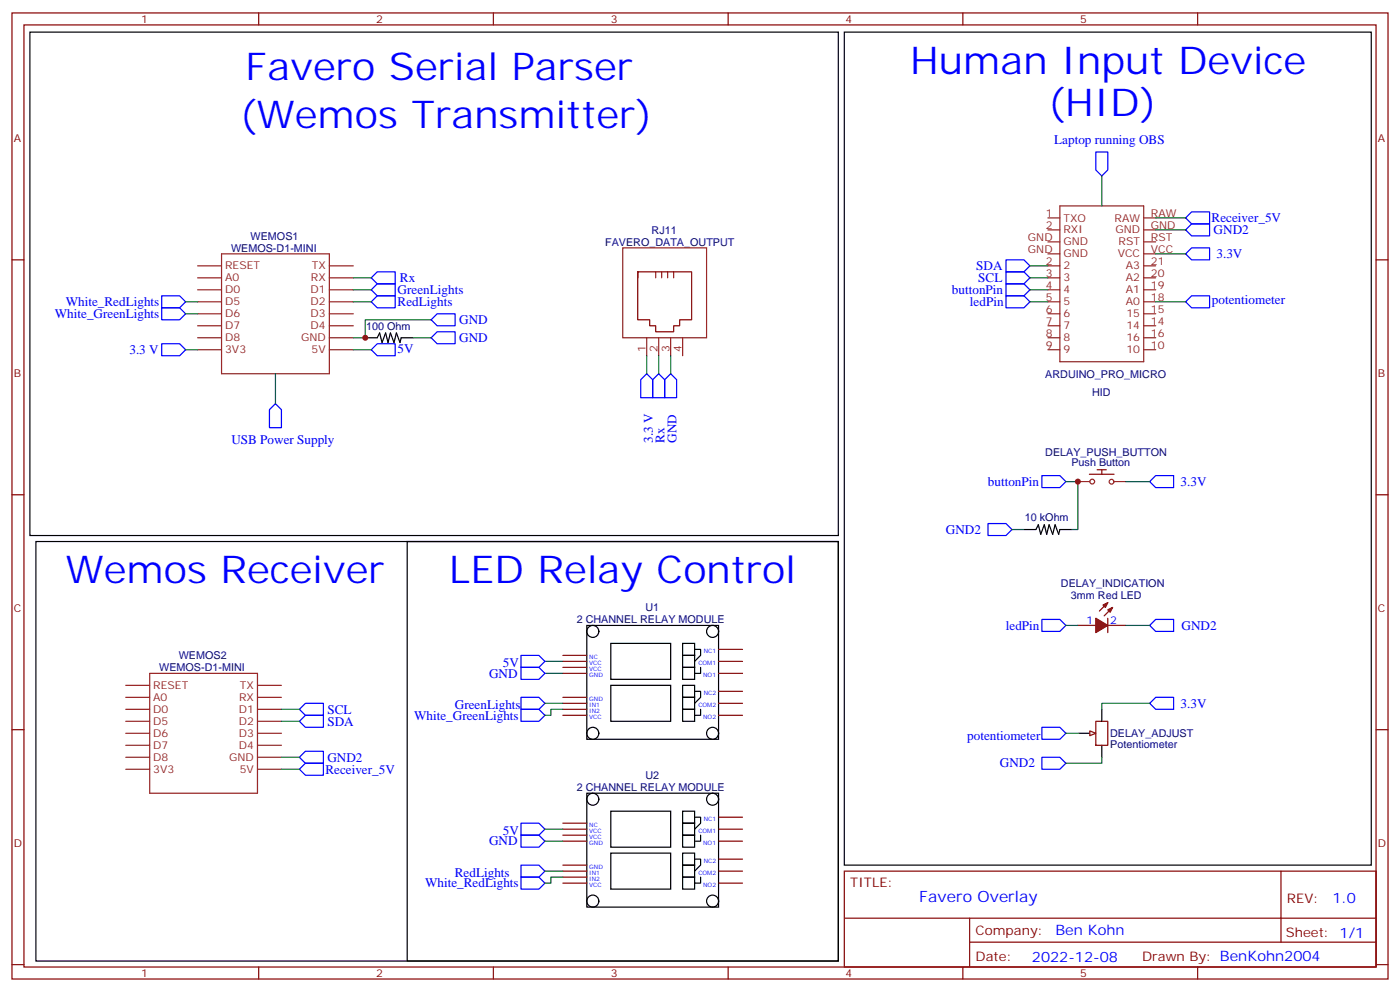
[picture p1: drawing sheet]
<svg xmlns="http://www.w3.org/2000/svg" width="412mm" height="292mm" viewBox="0 0 412 292" stroke-linecap="round" stroke-linejoin="round" font-family="sans-serif">
<g fill="none" stroke="#870000" stroke-width=".35">
<path d="M3.5 3.8h405.4v284.3h-405.4zM7.1 7.3h398.2v277.3h-398.2zM76.2 3.8v3.5M145.3 3.8v3.5M214.5 3.8v3.5M283.6 3.8v3.5M352.8 3.8v3.5M3.5 76.5h3.6M405.3 76.5h3.6M187.9 80h15.8v14.1h-3.5v1.8h-1.8v1.7h-5.3v-1.7h-1.7v-1.8h-3.5v-14.1v1.8M3.5 145.6h3.6M405.3 145.6h3.6"/>
<path d="M326.3 177.4l-2.5 2.4M327.7 178.8l-2.4 2.5M317.5 184.1h5.3M326.3 184.1h5.3M326.3 182v4.2M3.5 214.8h3.6M322.8 212.3h3.5v7.1h-3.5zM405.3 214.8h3.6M248.7 256.4h156.6v28.2h-156.6zM377.3 256.4v20.9M248.7 270.2h156.5M285.6 277.3h119.6"/>
<path d="M285.6 270.2v14.2M3.5 283.9h3.6M76.2 284.6v3.5M145.3 284.6v3.5M214.5 284.6v3.5M283.6 284.6v3.5M352.8 284.6v3.5M405.3 283.9h3.6"/>
</g>
<path d="M8.8 9.5h238.1v148.1h-238.1zM248.7 9.5h155.2v245.1h-155.2zM107.6 99.4h3.5l.7-1.4 .7 2.8 1.1-2.8 .7 2.8 .7-2.8 1.1 2.8 .7-2.8 1 2.8 .4-1.4h3.5M10.6 159.4h236.3v123.5h-236.3zM317.9 215.8h3.5M324.6 208.8v3.5M324.6 219.4v3.5" fill="none" stroke="#000" stroke-width=".35"/>
<g fill="none" stroke="#8c2424" stroke-width=".35">
<path d="M58.2 78.2h7.1M65.3 74.7h31.7v35.3h-31.7zM97 78.2h7.1M183.4 73h24.7v26.4h-24.7zM308.7 74.7h3.5M308.7 78.2h3.5M308.7 67.7h3.5M308.7 64.1h3.5M308.7 71.2h3.5M312.2 60.6h24.7v45.9h-24.7zM336.9 74.7h3.5M336.9 78.2h3.5"/>
<path d="M336.9 67.7h3.5M336.9 64.1h3.5M336.9 71.2h3.5M58.2 81.8h7.1M58.2 85.3h7.1M58.2 88.8h7.1M58.2 92.4h7.1M58.2 95.9h7.1M58.2 99.4h7.1M97 81.8h7.1M97 85.3h7.1M97 88.8h7.1"/>
<path d="M97 92.4h7.1M97 95.9h7.1M97 99.4h7.1M190.5 99.4v5.3M193.1 80v1.8M194 99.4v5.3M194.9 80v1.8M196.7 80v1.8M197.6 99.4v5.3M198.4 80v1.8M201.1 99.4v5.3M308.7 81.8h3.5"/>
<path d="M308.7 85.3h3.5M308.7 88.8h3.5M308.7 92.4h3.5M308.7 95.9h3.5M308.7 99.4h3.5M336.9 81.8h3.5M336.9 85.3h3.5M336.9 88.8h3.5M336.9 92.4h3.5M336.9 95.9h3.5M336.9 99.4h3.5M58.2 102.9h7.1"/>
<path d="M97 102.9h7.1M308.7 102.9h3.5M336.9 102.9h3.5M317.5 141.7h3.5M328.1 141.7h3.5M44.1 198.2h31.7v35.3h-31.7zM37 201.7h7.1M37 205.2h7.1M37 208.8h7.1M37 212.3h7.1M37 215.8h7.1M37 219.4h7.1"/>
<path d="M75.8 201.7h7.1M75.8 205.2h7.1M75.8 208.8h7.1M75.8 212.3h7.1M75.8 215.8h7.1M75.8 219.4h7.1M37 222.9h7.1M37 226.4h7.1M75.8 222.9h7.1M75.8 226.4h7.1"/>
<circle cx="321.7" cy="141.7" r=".71"/>
<circle cx="327.4" cy="141.8" r=".71"/>
</g>
<g fill="none" stroke="#00f" stroke-width=".35">
<path d="M322.8 44.7h3.5v5.3l-1.7 1.8-1.8-1.8zM296.3 76.5h5.3l1.8 1.7-1.8 1.8h-5.3zM349.2 67.7l1.8-1.8h5.3v3.5h-5.3zM109.4 81.8l1.7-1.8h5.3v3.5h-5.3zM128.8 97.6h5.3v3.6h-5.3l-1.8-1.8zM296.3 80h5.3l1.8 1.8-1.8 1.7h-5.3zM47.6 101.2h5.3l1.8 1.7-1.8 1.8h-5.3zM190.5 110l1.8 1.8v5.3h-3.6v-5.3zM194 110l1.8 1.8v5.3h-3.5v-5.3zM197.6 110l1.7 1.8v5.3h-3.5v-5.3zM79.4 120.6l1.7-1.8 1.8 1.8v5.3h-3.5zM88.2 208.8l1.8-1.8h5.2v3.5h-5.2z"/>
<path d="M88.2 212.3l1.8-1.8h5.2v3.6h-5.2zM88.2 222.9l1.8-1.8h5.2v3.5h-5.2z"/>
</g>
<g fill="none" stroke="#008700" stroke-width=".35">
<path d="M324.6 51.8v8.8M303.4 78.2h5.3M340.4 67.7h8.8M104.1 81.8h5.3M121.7 99.4h5.3M127 94.1h-19.4v5.3h-3.5M303.4 81.8h5.3M54.7 102.9h3.5M81.1 110v8.8M190.5 104.7v5.3M194 104.7v5.3M197.6 104.7v5.3"/>
<path d="M82.9 208.8h5.3M82.9 212.3h5.3M82.9 222.9h5.3"/>
</g>
<path d="M320.9 139.6h7.3M323.2 138.3h2.7M324.6 138.3v1.3" fill="none" stroke="#900" stroke-width=".35"/>
<g fill="#870000" stroke="#870000" stroke-width=".35">
<path d="M322.8 182l3.5 2.1-3.5 2.1z"/>
<path d="M326.3 179.5l1.4-.7-.7 1.4z"/>
<path d="M324.9 178.1l1.4-.7-.7 1.4z"/>
</g>
<path d="M321 215.1l1.8 .7-1.8 .7z" fill="#f0f0f0" stroke="#870000" stroke-width=".35"/>
<g fill="none" stroke="#00f" stroke-width=".35">
<path d="M349.2 74.7l1.8-1.7h5.3v3.5h-5.3zM349.2 64.1l1.8-1.7h5.3v3.5h-5.3zM47.6 87.1h5.3l1.8 1.7-1.8 1.8h-5.3zM47.6 90.6h5.3l1.8 1.8-1.8 1.7h-5.3zM109.4 85.3l1.7-1.8h5.3v3.6h-5.3zM109.4 88.8l1.7-1.7h5.3v3.5h-5.3zM127 94.1l1.8-1.7h5.3v3.5h-5.3zM296.3 87.1h5.3l1.8 1.7-1.8 1.8h-5.3zM296.3 83.5h5.3l1.8 1.8-1.8 1.8h-5.3zM349.2 88.8l1.8-1.7h5.3v3.5h-5.3zM109.4 102.9l1.7-1.7h5.3v3.5h-5.3zM306.9 140h5.3l1.8 1.7-1.8 1.8h-5.3z"/>
<path d="M291 154.1h5.3l1.8 1.8-1.8 1.7h-5.3zM338.7 141.7l1.7-1.7h5.3v3.5h-5.3zM153.5 196.4h5.2l1.8 1.8-1.8 1.8h-5.2zM153.5 192.9h5.2l1.8 1.8-1.8 1.7h-5.2zM306.9 182.3h5.3l1.8 1.8-1.8 1.7h-5.3zM338.7 184.1l1.7-1.8h5.3v3.5h-5.3zM153.5 205.2h5.2l1.8 1.8-1.8 1.8h-5.2zM153.5 208.8h5.2l1.8 1.7-1.8 1.8h-5.2zM306.9 214.1h5.3l1.8 1.7-1.8 1.8h-5.3zM338.7 207l1.7-1.8h5.3v3.6h-5.3zM88.2 226.4l1.8-1.8h5.2v3.6h-5.2zM306.9 222.9h5.3l1.8 1.7-1.8 1.8h-5.3z"/>
<path d="M153.5 242.3h5.2l1.8 1.8-1.8 1.7h-5.2zM153.5 245.8h5.2l1.8 1.8-1.8 1.7h-5.2zM153.5 254.6h5.2l1.8 1.8-1.8 1.8h-5.2zM153.5 258.2h5.2l1.8 1.7-1.8 1.8h-5.2z"/>
</g>
<g fill="none" stroke="#008700" stroke-width=".35">
<path d="M340.4 74.7h8.8M340.4 64.1h8.8M54.7 88.8h3.5M54.7 92.4h3.5M104.1 88.8h5.3M104.1 85.3h5.3M303.4 88.8h5.3M303.4 85.3h5.3M340.4 88.8h8.8M104.1 102.9h5.3M298.1 155.9h3.5M314 141.7h3.5v14.2h-1.8"/>
<path d="M331.6 141.7h7.1M160.5 198.2h5.3M160.5 194.7h5.3M314 184.1h3.5M331.6 184.1h7.1M160.5 207h5.3M165.8 208.8h-3.5v1.7h-1.8M314 215.8h3.9M338.7 207h-14.1v1.8M82.9 226.4h5.3M324.6 222.9v1.7h-10.6M160.5 244.1h5.3"/>
<path d="M160.5 247.6h5.3M160.5 256.4h5.3M165.8 258.2h-3.5v1.7h-1.8"/>
</g>
<g fill="none" stroke="#000" stroke-width=".35">
<path d="M119.9 159.4h127v123.5h-127zM301.6 155.9h3.6l.7-1.5 .7 2.9 1-2.9 .7 2.9 .7-2.9 1.1 2.9 .7-2.9 1.1 2.9 .3-1.4h3.5M172.9 184.1h38.8v33.5h-38.8zM179.9 189.4h17.7v10.6h-17.7zM201.1 189.4h3.5v3.5h-3.5zM201.1 192.9h3.5v3.5h-3.5zM201.1 196.4h3.5v3.6h-3.5zM204.6 191.1h1.8v1.8l-1.8 1.8M206.4 196.4v1.8h-1.8M179.9 201.7h17.7v10.6h-17.7zM201.1 208.8h3.5v3.5h-3.5zM201.1 205.2h3.5v3.6h-3.5z"/>
<path d="M201.1 201.7h3.5v3.5h-3.5zM204.6 203.5h1.8v1.7l-1.8 1.8M206.4 208.8v1.7h-1.8M172.9 233.5h38.8v33.5h-38.8zM179.9 238.8h17.7v10.5h-17.7zM201.1 238.8h3.5v3.5h-3.5zM179.9 251.1h17.7v10.6h-17.7zM201.1 258.2h3.5v3.5h-3.5zM201.1 254.6h3.5v3.6h-3.5zM201.1 251.1h3.5v3.5h-3.5zM201.1 242.3h3.5v3.5h-3.5zM201.1 245.8h3.5v3.5h-3.5z"/>
<path d="M204.6 252.9h1.8v1.7l-1.8 1.8M204.6 240.5h1.8v1.8l-1.8 1.8M206.4 258.2v1.7h-1.8M206.4 245.8v1.8h-1.8"/>
<circle cx="174.6" cy="185.8" r="1.76"/>
<circle cx="209.9" cy="185.8" r="1.76"/>
<circle cx="174.6" cy="215.8" r="1.76"/>
<circle cx="209.9" cy="215.8" r="1.76"/>
<circle cx="174.6" cy="235.2" r="1.76"/>
<circle cx="209.9" cy="235.2" r="1.76"/>
<circle cx="174.6" cy="265.2" r="1.76"/>
<circle cx="209.9" cy="265.2" r="1.76"/>
</g>
<g fill="none" stroke="#870000" stroke-width=".35">
<path d="M165.8 192.9h7.1M165.8 194.7h7.1M165.8 196.4h7.1M165.8 198.2h7.1M211.7 194.7h7M211.7 198.2h7M211.7 191.1h7M165.8 210.5h7.1M165.8 208.8h7.1M165.8 207h7.1M165.8 205.2h7.1M211.7 210.5h7"/>
<path d="M211.7 207h7M211.7 203.5h7M165.8 259.9h7.1M165.8 258.2h7.1M165.8 256.4h7.1M165.8 254.6h7.1M165.8 242.3h7.1M165.8 244.1h7.1M165.8 245.8h7.1M165.8 247.6h7.1M211.7 259.9h7M211.7 256.4h7"/>
<path d="M211.7 244.1h7M211.7 247.6h7M211.7 252.9h7M211.7 240.5h7"/>
</g>
<g fill="#c00">
<circle cx="317.5" cy="141.7" r=".88"/>
<circle cx="107.6" cy="99.4" r=".88"/>
</g>
<g font-size="11.3" fill="#00f">
<text x="72.3" y="23.6">Favero Serial Parser</text>
<text x="268.1" y="21.8">Human Input Device</text>
<text x="308.7" y="34.1">(HID)</text>
<text x="70.6" y="37.7">(Wemos Transmitter)</text>
<text x="19.4" y="171.7">Wemos Receiver</text>
<text x="132.3" y="171.7">LED Relay Control</text>
</g>
<text font-size="4.6" fill="#00f" x="270.8" y="265.4">Favero Overlay</text>
<g font-size="4.2" fill="#00f">
<text x="392.5" y="265.7">1.0</text>
<text x="310.9" y="275.2">Ben Kohn</text>
<text x="304" y="283">2022-12-08</text>
</g>
<g font-size="3.9" fill="#00f">
<text x="310.5" y="42.5">Laptop running OBS</text>
<text x="356.9" y="65.4">Receiver_5V</text>
<text x="357.5" y="69">GND2</text>
<text x="358.3" y="76">3.3V</text>
<text x="117.8" y="83">Rx</text>
<text x="287.6" y="79.6">SDA</text>
<text x="288.2" y="83.1">SCL</text>
<text x="117.1" y="86.6">GreenLights</text>
<text x="280.4" y="86.6">buttonPin</text>
<text x="357" y="89.5">potentiometer</text>
<text x="16.1" y="93.6">White_GreenLights</text>
<text x="19.4" y="90.1">White_RedLights</text>
<text x="117.1" y="90.1">RedLights</text>
<text x="135.3" y="95.4">GND</text>
<text x="285.7" y="90.1">ledPin</text>
<text x="135.3" y="100.6">GND</text>
<text x="38.1" y="104.2">3.3 V</text>
<text x="117.1" y="103.9">5V</text>
<text x="68.2" y="130.7">USB Power Supply</text>
<text x="192.3" y="130.3" transform="rotate(-90 192.3 130.3)">3.3 V</text>
<text x="195.8" y="130.3" transform="rotate(-90 195.8 130.3)">Rx</text>
<text x="199.3" y="130.3" transform="rotate(-90 199.3 130.3)">GND</text>
<text x="291" y="143">buttonPin</text>
<text x="347.8" y="143">3.3V</text>
<text x="278.7" y="157.1">GND2</text>
<text x="296.3" y="185.3">ledPin</text>
<text x="348.1" y="185.4">GND2</text>
<text x="148.1" y="196.3">5V</text>
<text x="144.1" y="199.4">GND</text>
<text x="134" y="208.8">GreenLights</text>
<text x="347.8" y="208.2">3.3V</text>
<text x="96.5" y="210.1">SCL</text>
<text x="96.5" y="213.6">SDA</text>
<text x="122" y="211.8">White_GreenLights</text>
<text x="284.9" y="217.7">potentiometer</text>
<text x="95.8" y="227.7">Receiver_5V</text>
<text x="96.5" y="224.2">GND2</text>
<text x="294.5" y="225.9">GND2</text>
<text x="148.1" y="245.7">5V</text>
<text x="144.1" y="248.8">GND</text>
<text x="125.2" y="261.2">White_RedLights</text>
<text x="134" y="258.2">RedLights</text>
</g>
<g font-size="3.9" fill="#800">
<text x="250.5" y="261">TITLE:</text>
<text x="379.1" y="265.7">REV:</text>
<text x="287.4" y="275.2">Company:</text>
<text x="378.7" y="275.8">Sheet: 1/1</text>
<text x="287.4" y="282.9">Date:</text>
<text x="336.4" y="282.9">Drawn By: BenKohn2004</text>
</g>
<g font-size="3.2" fill="#800">
<text x="41.6" y="6.8">1</text>
<text x="110.8" y="6.8">2</text>
<text x="179.9" y="6.8">3</text>
<text x="249.1" y="6.8">4</text>
<text x="318.2" y="6.8">5</text>
<text x="4.1" y="41.9">A</text>
<text x="405.9" y="41.9">A</text>
<text x="4.1" y="111.1">B</text>
<text x="405.9" y="111.1">B</text>
<text x="4.1" y="180.2">C</text>
<text x="405.9" y="180.2">C</text>
<text x="4.1" y="249.3">D</text>
<text x="405.9" y="249.3">D</text>
<text x="41.6" y="287.6">1</text>
<text x="110.8" y="287.6">2</text>
<text x="179.9" y="287.6">3</text>
<text x="249.1" y="287.6">4</text>
<text x="318.2" y="287.6">5</text>
</g>
<g font-size="3.2" fill="#8d2323">
<text x="308.1" y="63.8">1</text>
<text x="313.3" y="65.2">TXO</text>
<text x="328.3" y="65.2">RAW</text>
<text x="339" y="63.8">RAW</text>
<text x="302.8" y="70.8">GND</text>
<text x="308.1" y="67.3">2</text>
<text x="313.3" y="68.7">RXI</text>
<text x="328.6" y="68.7">GND</text>
<text x="339" y="67.3">GND</text>
<text x="339" y="70.8">RST</text>
<text x="302.8" y="74.4">GND</text>
<text x="308.1" y="77.9">2</text>
<text x="313.3" y="75.8">GND</text>
<text x="313.3" y="72.2">GND</text>
<text x="329.2" y="75.8">VCC</text>
<text x="329.5" y="72.2">RST</text>
<text x="339" y="77.9">21</text>
<text x="339" y="74.4">VCC</text>
<text x="66.3" y="79.3">RESET</text>
<text x="66.3" y="82.8">A0</text>
<text x="91.6" y="82.8">RX</text>
<text x="91.8" y="79.3">TX</text>
<text x="308.1" y="81.4">3</text>
<text x="313.3" y="79.3">2</text>
<text x="313.3" y="82.8">3</text>
<text x="331.7" y="82.8">A2</text>
<text x="331.7" y="79.3">A3</text>
<text x="339" y="81.4">20</text>
<text x="66.3" y="86.4">D0</text>
<text x="66.3" y="89.9">D5</text>
<text x="91.5" y="89.9">D2</text>
<text x="91.5" y="86.4">D1</text>
<text x="308.1" y="84.9">4</text>
<text x="308.1" y="88.5">5</text>
<text x="313.3" y="86.4">4</text>
<text x="313.3" y="89.9">5</text>
<text x="331.7" y="89.9">A0</text>
<text x="331.7" y="86.4">A1</text>
<text x="339" y="88.5">18</text>
<text x="339" y="84.9">19</text>
<text x="66.3" y="93.4">D6</text>
<text x="91.5" y="93.4">D3</text>
<text x="308.1" y="92">6</text>
<text x="308.1" y="95.5">7</text>
<text x="313.3" y="93.4">6</text>
<text x="331.8" y="93.4">15</text>
<text x="339" y="95.5">14</text>
<text x="339" y="92">15</text>
<text x="66.3" y="96.9">D7</text>
<text x="66.3" y="100.5">D8</text>
<text x="88.7" y="100.5">GND</text>
<text x="91.5" y="96.9">D4</text>
<text x="308.1" y="99.1">8</text>
<text x="313.3" y="96.9">7</text>
<text x="313.3" y="100.5">8</text>
<text x="331.8" y="100.5">16</text>
<text x="331.8" y="96.9">14</text>
<text x="339" y="99.1">16</text>
<text x="66.3" y="104">3V3</text>
<text x="91.8" y="104">5V</text>
<text x="190.1" y="103.5" transform="rotate(-90 190.1 103.5)">1</text>
<text x="193.7" y="103.5" transform="rotate(-90 193.7 103.5)">2</text>
<text x="197.2" y="103.5" transform="rotate(-90 197.2 103.5)">3</text>
<text x="200.7" y="103.5" transform="rotate(-90 200.7 103.5)">4</text>
<text x="308.1" y="102.6">9</text>
<text x="313.3" y="104">9</text>
<text x="331.8" y="104">10</text>
<text x="339" y="102.6">10</text>
<text x="45.2" y="202.8">RESET</text>
<text x="70.7" y="202.8">TX</text>
<text x="45.2" y="206.3">A0</text>
<text x="45.2" y="209.8">D0</text>
<text x="70.3" y="209.8">D1</text>
<text x="70.4" y="206.3">RX</text>
<text x="45.2" y="213.4">D5</text>
<text x="70.3" y="213.4">D2</text>
<text x="45.2" y="216.9">D6</text>
<text x="45.2" y="220.4">D7</text>
<text x="70.3" y="220.4">D4</text>
<text x="70.3" y="216.9">D3</text>
<text x="45.2" y="223.9">D8</text>
<text x="45.2" y="227.5">3V3</text>
<text x="67.5" y="223.9">GND</text>
<text x="70.6" y="227.5">5V</text>
</g>
<g font-size="3.2" fill="#000080">
<text x="73.8" y="70.6">WEMOS1</text>
<text x="191.9" y="68.8">RJ11</text>
<text x="68.1" y="74.1">WEMOS-D1-MINI</text>
<text x="178.3" y="72.4">FAVERO_DATA_OUTPUT</text>
<text x="107.9" y="97">100 Ohm</text>
<text x="307.9" y="111.2">ARDUINO_PRO_MICRO</text>
<text x="321.7" y="116.5">HID</text>
<text x="307.9" y="134.1">DELAY_PUSH_BUTTON</text>
<text x="315.6" y="137.2">Push Button</text>
<text x="301.9" y="153.4">10 kOhm</text>
<text x="312.5" y="172.9">DELAY_INDICATION</text>
<text x="190.2" y="179.8">U1</text>
<text x="315.5" y="176.4">3mm Red LED</text>
<text x="169.9" y="183.4">2 CHANNEL RELAY MODULE</text>
<text x="46.9" y="197.6">WEMOS-D1-MINI</text>
<text x="52.7" y="194.1">WEMOS2</text>
<text x="327" y="220.2">Potentiometer</text>
<text x="327" y="217">DELAY_ADJUST</text>
<text x="169.9" y="232.8">2 CHANNEL RELAY MODULE</text>
<text x="190.2" y="229.2">U2</text>
</g>
<g font-size="3.2" fill="#00f">
<text x="320.1" y="183.7">1</text>
<text x="327" y="183.7">2</text>
</g>
<g font-size="1.8" fill="#00f">
<text x="173.6" y="194">NC</text>
<text x="173.6" y="195.7">VCC</text>
<text x="173.6" y="197.5">VCC</text>
<text x="205.7" y="195.7">COM1</text>
<text x="207.3" y="192.2">NC1</text>
<text x="173.6" y="199.2">GND</text>
<text x="207.1" y="199.2">NO1</text>
<text x="173.6" y="209.8">IN2</text>
<text x="173.6" y="208.1">IN1</text>
<text x="173.6" y="206.3">GND</text>
<text x="205.7" y="208.1">COM2</text>
<text x="207.3" y="204.5">NC2</text>
<text x="173.6" y="211.6">VCC</text>
<text x="207.1" y="211.6">NO2</text>
<text x="173.6" y="243.3">NC</text>
<text x="173.6" y="245.1">VCC</text>
<text x="205.7" y="245.1">COM1</text>
<text x="207.3" y="241.6">NC1</text>
<text x="173.6" y="246.9">VCC</text>
<text x="173.6" y="248.6">GND</text>
<text x="207.1" y="248.6">NO1</text>
<text x="173.6" y="257.5">IN1</text>
<text x="173.6" y="255.7">GND</text>
<text x="205.7" y="257.5">COM2</text>
<text x="207.3" y="253.9">NC2</text>
<text x="173.6" y="261">VCC</text>
<text x="173.6" y="259.2">IN2</text>
<text x="207.1" y="261">NO2</text>
</g>
</svg>
